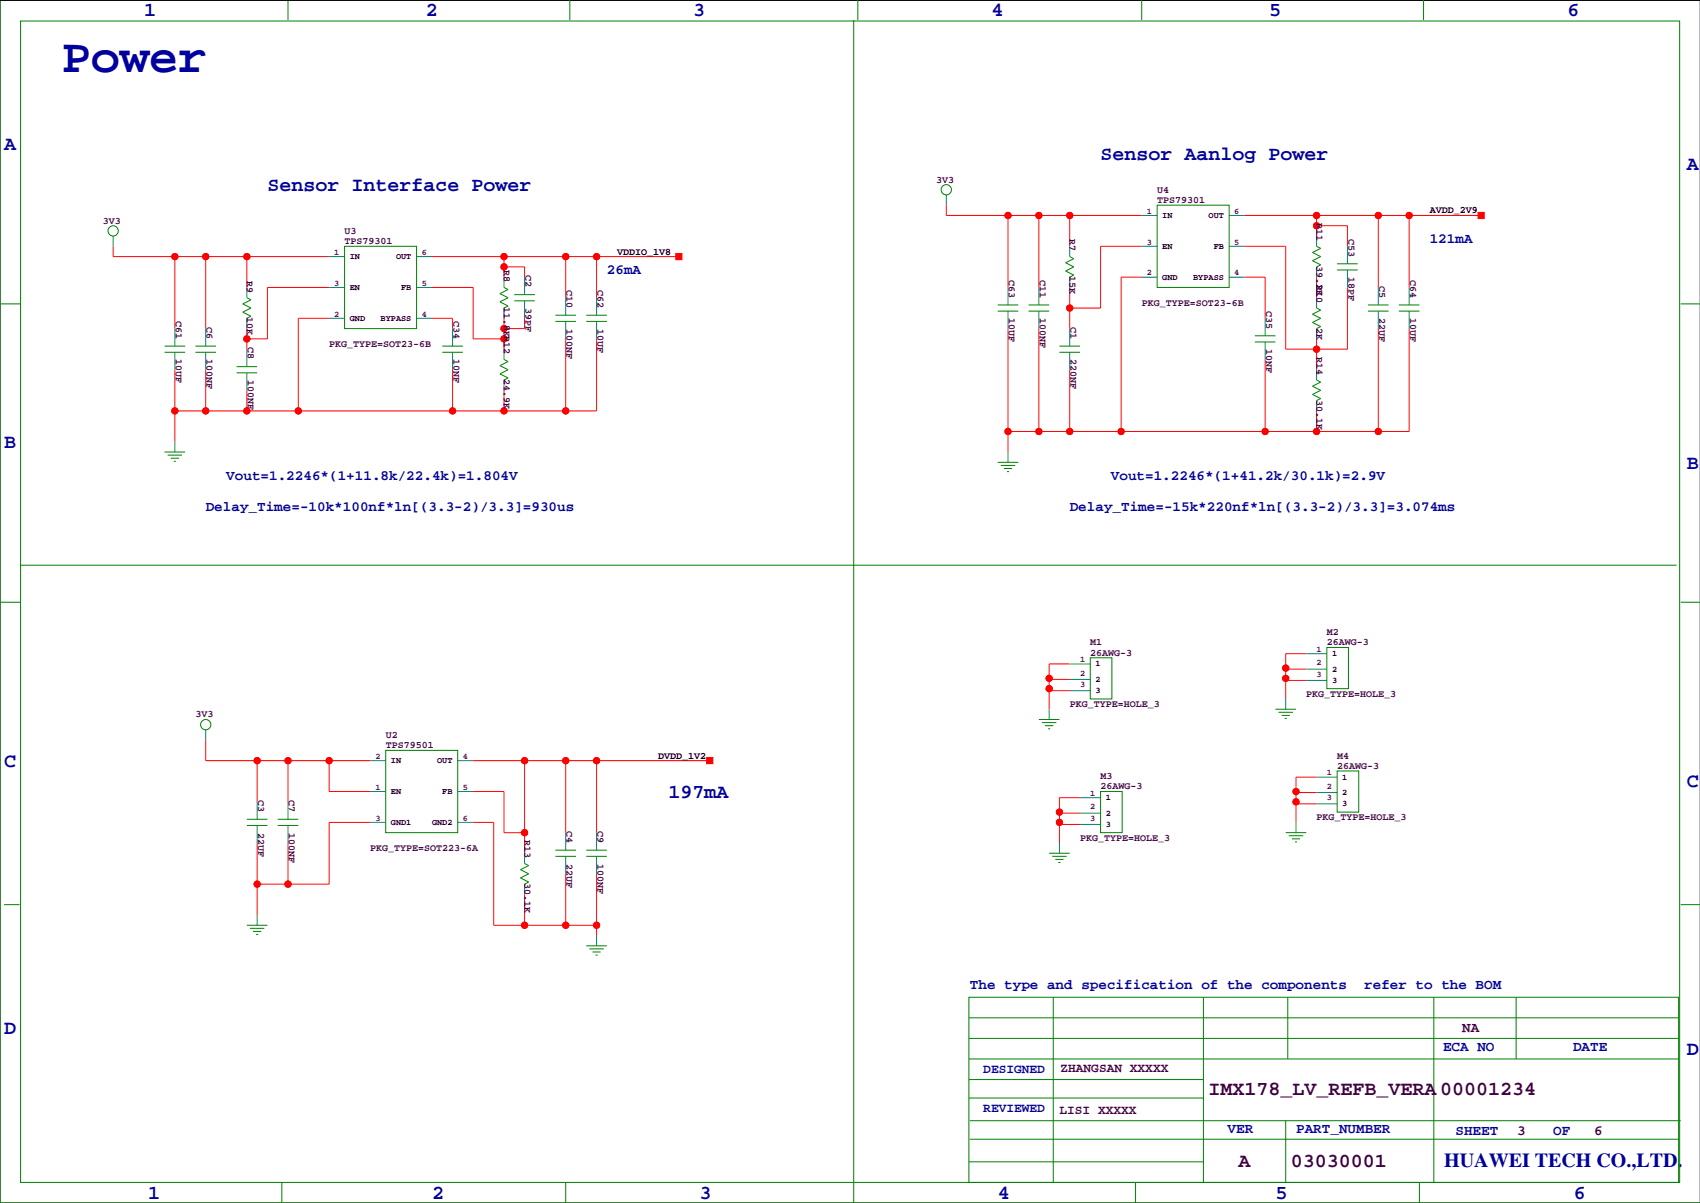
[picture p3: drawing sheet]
<svg xmlns="http://www.w3.org/2000/svg" width="420mm" height="297mm" viewBox="0 0 420 297" stroke-linecap="round" stroke-linejoin="round" font-family="sans-serif">
<path d="M419.9 .1h-419.9v296.9h419.9" fill="none" stroke="#000" stroke-width=".25"/>
<g fill="none" stroke="#008080" stroke-width=".25">
<path d="M27.9 58.3v2.5M233.7 48.1v2.6M281.9 53.2h3.9M303.5 53.2h3.8M325.1 58.3v2.5M61 71v2.5M61 78.6v2.5M81.3 63.4h3.8M81.3 71h3.8M81.3 78.6h3.8M102.9 63.4h3.8M102.9 71h3.8"/>
<path d="M102.9 78.6h3.8M124.5 68.4v2.6M124.5 76.1v2.5M129.5 68.4v4.4M129.5 74.3v4.3M139.7 73.5v4.3M139.7 79.4v4.3M147.3 73.5v4.3M147.3 79.4v4.3M248.9 71v4.3M248.9 76.8v4.3M256.5 71v4.3"/>
<path d="M256.5 76.8v4.3M264.2 60.8v2.6M264.2 68.4v2.6M281.9 60.8h3.9M281.9 68.4h3.9M303.5 60.8h3.8M303.5 68.4h3.8M312.4 78.6v4.3M325.1 65.9v2.5M325.1 73.5v2.6M332.7 60.8v4.3M332.7 66.7v4.3"/>
<path d="M340.4 71v4.3M340.4 76.8v4.3M348 71v4.3M348 76.8v4.3M43.2 81.1v4.4M43.2 87v4.3M50.8 81.1v4.4M50.8 87v4.3M61 86.2v4.3M61 92.1v4.3M111.8 81.1v4.4M111.8 87v4.3"/>
<path d="M124.5 86.2v2.6M124.5 93.8v2.6M264.2 81.1v4.4M264.2 87v4.3M312.4 84.4v4.4M325.1 81.1v2.6M325.1 91.3v2.5M325.1 98.9v2.6M43.2 109.1v2.5M248.9 111.6v2.6M259.1 175.1v2.6M264.2 163.9h5"/>
<path d="M264.2 167.8h5M264.2 170.5h5M317.5 172.6v2.5M322.6 161.4h5.1M322.6 165.2h5.1M322.6 168h5.1M50.8 180.2v2.5M63.5 198v4.3M71.1 198v4.3M91.4 187.8h3.8M91.4 195.4h3.8M113 187.8h3.8"/>
<path d="M113 195.4h3.8M266.7 197h5.1M325.1 191.9h5.1M325.1 195.7h5.1M325.1 198.5h5.1M63.5 203.8v4.3M71.1 203.8v4.3M91.4 203.1h3.8M113 203.1h3.8M129.5 210.7v2.5M129.5 218.3v2.5M139.7 205.6v4.3"/>
<path d="M139.7 211.4v4.4M147.3 205.6v4.3M147.3 211.4v4.4M261.6 208.1v2.6M266.7 200.8h5.1M266.7 203.6h5.1M320 203.1v2.5M63.5 225.9v2.6M147.3 231v2.5"/>
</g>
<g fill="none" stroke="#008000" stroke-width=".25">
<path d="M0 -.1v297.1h419.9M71.1 0v4.9M140.7 0v4.9M211.8 0v4.9M281.9 0v4.9M351.5 0v4.9M5.1 5.2h409.7v286.8h-409.7zM210.8 4.9v292.1M285.8 50.7h17.7v20.3h-17.7zM0 75h5.1M61 73.5l1 .5-2.1 1 2.1 1.1-2.1 1 2.1 1-1 .5M85.1 60.8h17.8v20.3h-17.8z"/>
<path d="M124.5 71l1 .5-2.1 1 2.1 1-2.1 1 2.1 1.1-1 .5M127 72.8h5.1M127 74.3h5.1M137.2 77.8h5M137.2 79.4h5M144.8 77.8h5.1M144.8 79.4h5.1M246.4 75.3h5.1M246.4 76.8h5.1M254 75.3h5.1M254 76.8h5.1M264.2 63.4l1 .5-2.1 1 2.1 1-2.1 1 2.1 1-1 .5"/>
<path d="M325.1 76.1l1 .5-2 1 2 1-2 1 2 1-1 .5M325.1 60.8l1 .5-2 1 2 1.1-2 1 2 1-1 .5M330.2 65.1h5.1M330.2 66.7h5.1M337.8 75.3h5.1M337.8 76.8h5.1M345.4 75.3h5.1M345.4 76.8h5.1M415 75h4.9M40.6 85.5h5.1M40.6 87h5.1M48.3 85.5h5"/>
<path d="M48.3 87h5M58.4 90.5h5.1M58.4 92.1h5.1M109.2 85.5h5.1M109.2 87h5.1M124.5 88.8l1 .5-2.1 1 2.1 1-2.1 1 2.1 1-1 .5M261.6 85.5h5.1M261.6 87h5.1M309.9 82.9h5.1M309.9 84.4h5.1M325.1 93.8l1 .5-2 1.1 2 1-2 1 2 1-1 .5M40.6 111.6h5.1"/>
<path d="M41.4 112.4h3.6M42.2 113.1h2M42.9 113.9h.5M246.4 114.2h5.1M247.1 114.9h3.6M247.9 115.7h2M248.7 116.4h.5M5.1 139.6h408.9M0 148.7h5.1M327.7 159.9h5.3v10.1h-5.3zM415 148.7h4.9M256.5 177.7h5.1"/>
<path d="M257.3 178.4h3.6M258.1 179.2h2M258.8 179.9h.5M269.2 162.4h5.4v10.2h-5.4zM315 175.1h5M315.7 175.9h3.6M316.5 176.6h2M317.2 177.4h.6M95.2 185.3h17.8v20.3h-17.8zM271.8 195.4h5.3v10.2h-5.3zM330.2 190.4h5.3v10.1h-5.3zM61 202.3h5"/>
<path d="M61 203.8h5M68.6 202.3h5.1M68.6 203.8h5.1M129.5 213.2l1.1 .5-2.1 1 2.1 1.1-2.1 1 2.1 1-1.1 .5M137.2 209.9h5M137.2 211.4h5M144.8 209.9h5.1M144.8 211.4h5.1M259.1 210.7h5.1M259.8 211.4h3.6M260.6 212.2h2M261.4 213h.5"/>
<path d="M317.5 205.6h5.1M318.3 206.4h3.5M319 207.1h2.1M319.8 207.9h.5M1 223.4h3.8M61 228.5h5M61.7 229.2h3.6M62.5 230h2M63.2 230.7h.6M144.8 233.5h5.1M145.5 234.3h3.6M146.3 235.1h2"/>
<path d="M147.1 235.8h.5M415 223.4h4.9M239.3 246.2h175.2v45.8h-175.2zM239.3 251.3h175.2M239.3 256.4h175.2M260.1 246.2v45.8M297.2 246.2v45.8M318 246.2v15.3M354.1 246.2v45.8M374.4 246.2v15.3M239.3 266.6h57.9M239.3 261.5h175.2"/>
<path d="M239.3 271.1h57.9M239.5 276.7h175.5M317.5 276.7v15.3M69.6 292v5M139.7 292v5M239.3 286.9h57.9M239.5 281.3h175M280.4 292v5M350.5 292v5M383.5 287.4h.1"/>
<circle cx="27.9" cy="57" r="1.27"/>
<circle cx="233.7" cy="46.8" r="1.27"/>
<circle cx="50.8" cy="178.9" r="1.27"/>
</g>
<g fill="none" stroke="#f00" stroke-width=".25">
<path d="M233.7 50.7v2.5h48.2M248.9 53.2v17.8M256.5 53.2v17.8M264.2 53.2v7.6M307.3 53.2h58.5M325.1 55.7h7.6v5.1M325.1 53.2v5.1M340.4 53.2v17.8M348 53.2v17.8M27.9 60.8v2.6h53.4M43.2 63.4v17.7M50.8 63.4v17.7"/>
<path d="M61 63.4v7.6M81.3 71h-15.3v12.7h-5M81.3 78.6h-7.6v22.9M106.7 71h10.1v12.7h7.7M106.7 78.6h5.1v2.5M106.7 63.4h60.9M124.5 65.9h5v2.5M124.5 63.4v5M124.5 78.6v7.6M129.5 78.6v2.5h-5M139.7 63.4v10.1M147.3 63.4v10.1"/>
<path d="M264.2 71v10.1M281.9 60.8h-10.1v15.3h-7.6M281.9 68.4h-5v38.1M307.3 60.8h10.2v25.4h15.2v-15.2M307.3 68.4h5.1v10.2M325.1 68.4v5.1M43.2 91.3v17.8M50.8 91.3v10.2M61 81.1v5.1M61 96.4v5.1M111.8 91.3v10.2M124.5 96.4v5.1"/>
<path d="M139.7 83.7v17.8M147.3 83.7v17.8h-104.1M248.9 81.1v30.5M256.5 81.1v25.4M264.2 91.3v15.2M312.4 88.8v17.7M325.1 83.7v7.6M340.4 81.1v25.4M348 81.1v25.4h-99.1M325.1 101.5v5M259.1 170.5h5.1M259.1 167.8h5.1"/>
<path d="M264.2 163.9h-5.1v11.2M317.5 168h5.1M317.5 165.2h5.1M322.6 161.4h-5.1v11.2M50.8 182.7v5.1h40.6M63.5 187.8v10.2M71.1 187.8v10.2M81.3 187.8v7.6h10.1M116.8 195.4h7.7v10.2h5M116.8 187.8h58.5M129.5 187.8v22.9M139.7 187.8v17.8"/>
<path d="M147.3 187.8v17.8M266.7 197h-5.1v11.1M320 198.5h5.1M320 195.7h5.1M325.1 191.9h-5.1v11.2M63.5 208.1v17.8M71.1 208.1v10.2M91.4 203.1h-10.1v15.2h-17.8M116.8 203.1h5.1v25.4h25.4M139.7 215.8v12.7M147.3 215.8v15.2M261.6 203.6h5.1"/>
<path d="M261.6 200.8h5.1M129.5 220.8v7.7"/>
<circle cx="248.9" cy="53.2" r=".76"/>
<circle cx="256.5" cy="53.2" r=".76"/>
<circle cx="264.2" cy="53.2" r=".76"/>
<circle cx="325.1" cy="53.2" r=".76"/>
<circle cx="325.1" cy="55.7" r=".76"/>
<circle cx="340.4" cy="53.2" r=".76"/>
<circle cx="348" cy="53.2" r=".76"/>
<circle cx="43.2" cy="63.4" r=".76"/>
<circle cx="50.8" cy="63.4" r=".76"/>
<circle cx="61" cy="63.4" r=".76"/>
<circle cx="124.5" cy="65.9" r=".76"/>
<circle cx="124.5" cy="63.4" r=".76"/>
<circle cx="139.7" cy="63.4" r=".76"/>
<circle cx="147.3" cy="63.4" r=".76"/>
<circle cx="264.2" cy="76.1" r=".76"/>
<circle cx="61" cy="83.7" r=".76"/>
<circle cx="124.5" cy="83.7" r=".76"/>
<circle cx="124.5" cy="81.1" r=".76"/>
<circle cx="325.1" cy="86.2" r=".76"/>
<circle cx="43.2" cy="101.5" r=".76"/>
<circle cx="50.8" cy="101.5" r=".76"/>
<circle cx="61" cy="101.5" r=".76"/>
<circle cx="73.7" cy="101.5" r=".76"/>
<circle cx="111.8" cy="101.5" r=".76"/>
<circle cx="124.5" cy="101.5" r=".76"/>
<circle cx="139.7" cy="101.5" r=".76"/>
<circle cx="248.9" cy="106.5" r=".76"/>
<circle cx="256.5" cy="106.5" r=".76"/>
<circle cx="264.2" cy="106.5" r=".76"/>
<circle cx="276.9" cy="106.5" r=".76"/>
<circle cx="312.4" cy="106.5" r=".76"/>
<circle cx="325.1" cy="106.5" r=".76"/>
<circle cx="340.4" cy="106.5" r=".76"/>
<circle cx="259.1" cy="170" r=".76"/>
<circle cx="259.1" cy="167.5" r=".76"/>
<circle cx="317.5" cy="165" r=".76"/>
<circle cx="317.5" cy="167.5" r=".76"/>
<circle cx="63.5" cy="187.8" r=".76"/>
<circle cx="71.1" cy="187.8" r=".76"/>
<circle cx="81.3" cy="187.8" r=".76"/>
<circle cx="129.5" cy="187.8" r=".76"/>
<circle cx="139.7" cy="187.8" r=".76"/>
<circle cx="147.3" cy="187.8" r=".76"/>
<circle cx="320" cy="195.4" r=".76"/>
<circle cx="320" cy="198" r=".76"/>
<circle cx="63.5" cy="218.3" r=".76"/>
<circle cx="71.1" cy="218.3" r=".76"/>
<circle cx="129.5" cy="205.6" r=".76"/>
<circle cx="261.6" cy="200.5" r=".76"/>
<circle cx="261.6" cy="203.1" r=".76"/>
<circle cx="129.5" cy="228.5" r=".76"/>
<circle cx="139.7" cy="228.5" r=".76"/>
<circle cx="147.3" cy="228.5" r=".76"/>
</g>
<g fill="#f00" stroke="#f00" stroke-width=".25">
<path d="M365 52.4h1.5v1.6h-1.5z" fill-rule="evenodd"/>
<path d="M166.9 62.6h1.5v1.5h-1.5z" fill-rule="evenodd"/>
<path d="M174.5 187.1h1.5v1.5h-1.5z" fill-rule="evenodd"/>
<circle cx="325.1" cy="86.2" r=".76"/>
<circle cx="325.1" cy="55.7" r=".76"/>
<circle cx="348" cy="53.2" r=".76"/>
<circle cx="340.4" cy="53.2" r=".76"/>
<circle cx="325.1" cy="53.2" r=".76"/>
<circle cx="124.5" cy="81.1" r=".76"/>
<circle cx="124.5" cy="83.7" r=".76"/>
<circle cx="320" cy="195.4" r=".76"/>
<circle cx="320" cy="198" r=".76"/>
<circle cx="261.6" cy="200.5" r=".76"/>
<circle cx="261.6" cy="203.1" r=".76"/>
<circle cx="317.5" cy="165" r=".76"/>
<circle cx="317.5" cy="167.5" r=".76"/>
<circle cx="312.4" cy="106.5" r=".76"/>
<circle cx="248.9" cy="106.5" r=".76"/>
<circle cx="256.5" cy="106.5" r=".76"/>
<circle cx="264.2" cy="106.5" r=".76"/>
<circle cx="276.9" cy="106.5" r=".76"/>
<circle cx="340.4" cy="106.5" r=".76"/>
<circle cx="325.1" cy="106.5" r=".76"/>
<circle cx="259.1" cy="170" r=".76"/>
<circle cx="259.1" cy="167.5" r=".76"/>
<circle cx="264.2" cy="53.2" r=".76"/>
<circle cx="256.5" cy="53.2" r=".76"/>
<circle cx="248.9" cy="53.2" r=".76"/>
<circle cx="61" cy="83.7" r=".76"/>
<circle cx="61" cy="63.4" r=".76"/>
<circle cx="50.8" cy="63.4" r=".76"/>
<circle cx="43.2" cy="63.4" r=".76"/>
<circle cx="50.8" cy="101.5" r=".76"/>
<circle cx="61" cy="101.5" r=".76"/>
<circle cx="73.7" cy="101.5" r=".76"/>
<circle cx="111.8" cy="101.5" r=".76"/>
<circle cx="124.5" cy="101.5" r=".76"/>
<circle cx="139.7" cy="101.5" r=".76"/>
<circle cx="43.2" cy="101.5" r=".76"/>
<circle cx="264.2" cy="76.1" r=".76"/>
<circle cx="124.5" cy="65.9" r=".76"/>
<circle cx="147.3" cy="63.4" r=".76"/>
<circle cx="139.7" cy="63.4" r=".76"/>
<circle cx="124.5" cy="63.4" r=".76"/>
<circle cx="81.3" cy="187.8" r=".76"/>
<circle cx="71.1" cy="187.8" r=".76"/>
<circle cx="63.5" cy="187.8" r=".76"/>
<circle cx="71.1" cy="218.3" r=".76"/>
<circle cx="63.5" cy="218.3" r=".76"/>
<circle cx="147.3" cy="228.5" r=".76"/>
<circle cx="129.5" cy="228.5" r=".76"/>
<circle cx="139.7" cy="228.5" r=".76"/>
<circle cx="147.3" cy="187.8" r=".76"/>
<circle cx="139.7" cy="187.8" r=".76"/>
<circle cx="129.5" cy="205.6" r=".76"/>
<circle cx="129.5" cy="187.8" r=".76"/>
</g>
<text font-size="12" fill="#0000a0" x="15.2" y="17.7">Power</text>
<g font-size="4.9" fill="#0000a0">
<text x="35.6" y="3.9">1</text>
<text x="105.2" y="3.9">2</text>
<text x="171.2" y="3.9">3</text>
<text x="244.9" y="3.9">4</text>
<text x="313.4" y="3.9">5</text>
<text x="387.1" y="3.9">6</text>
<text x="1" y="36.9">A</text>
<text x="271.8" y="39.5">Sensor Aanlog Power</text>
<text x="66" y="47.1">Sensor Interface Power</text>
<text x="416.6" y="42">A</text>
<text x="1" y="110.6">B</text>
<text x="416.6" y="115.7">B</text>
<text x="1" y="189.3">C</text>
<text x="165.1" y="197">197mA</text>
<text x="416.6" y="194.4">C</text>
<text x="1" y="255.4">D</text>
<text x="416.6" y="260.5">D</text>
<text x="356.6" y="288">HUAWEI TECH CO.,LTD.</text>
<text x="36.6" y="296">1</text>
<text x="106.7" y="296">2</text>
<text x="172.7" y="296">3</text>
<text x="246.4" y="296">4</text>
<text x="315" y="296">5</text>
<text x="388.6" y="296">6</text>
</g>
<g font-size="4.9" fill="#400040">
<text x="298.5" y="270.5">IMX178_LV_REFB_VERA</text>
<text x="355.6" y="270.5">00001234</text>
<text x="305.9" y="288.3">A</text>
<text x="318.8" y="288.3">03030001</text>
</g>
<g font-size="3.5" fill="#0000a0">
<text x="353.1" y="60.1">121mA</text>
<text x="149.9" y="67.7">26mA</text>
<text x="55.9" y="118.5">Vout=1.2246*(1+11.8k/22.4k)=1.804V</text>
<text x="274.3" y="118.5">Vout=1.2246*(1+41.2k/30.1k)=2.9V</text>
<text x="50.8" y="126.1">Delay_Time=-10k*100nf*ln[(3.3-2)/3.3]=930us</text>
<text x="264.2" y="126.1">Delay_Time=-15k*220nf*ln[(3.3-2)/3.3]=3.074ms</text>
<text x="239.5" y="244.2">The type and specification of the components</text>
<text x="336.9" y="244.2">refer to the BOM</text>
<text x="356.4" y="259.4">ECA NO</text>
<text x="388.5" y="259.4">DATE</text>
<text x="303.1" y="279.7">VER</text>
<text x="320.1" y="279.7">PART_NUMBER</text>
<text x="359.4" y="280.3">SHEET</text>
<text x="383.5" y="280.3">OF</text>
</g>
<g font-size="3.5" fill="#400040">
<text x="361.1" y="254.9">NA</text>
<text x="374.6" y="280.3">3</text>
<text x="393.7" y="280.3">6</text>
</g>
<g font-size="3.2" fill="#0000a0">
<text x="242.8" y="264.9">DESIGNED</text>
<text x="242.8" y="274.5">REVIEWED</text>
</g>
<g font-size="3.2" fill="#400040">
<text x="261.9" y="264.7">ZHANGSAN XXXXX</text>
<text x="261.6" y="275.1">LISI XXXXX</text>
</g>
<g font-size="2.5" fill="#400040">
<text x="231.1" y="45.1">3V3</text>
<text x="285.8" y="47.6">U4</text>
<text x="285.8" y="50.2">TPS79301</text>
<text x="25.4" y="55.2">3V3</text>
<text x="85.1" y="57.8">U3</text>
<text x="264.1" y="59.1" transform="rotate(90 264.1 59.1)">R7</text>
<text x="325.1" y="55.1" transform="rotate(90 325.1 55.1)">R11</text>
<text x="333" y="58.9" transform="rotate(90 333 58.9)">C53</text>
<text x="85.1" y="60.3">TPS79301</text>
<text x="325.1" y="65.6" transform="rotate(90 325.1 65.6)">39.2K</text>
<text x="60.9" y="69.3" transform="rotate(90 60.9 69.3)">R9</text>
<text x="124.4" y="66.7" transform="rotate(90 124.4 66.7)">R8</text>
<text x="129.8" y="68" transform="rotate(90 129.8 68)">C2</text>
<text x="139.9" y="71.6" transform="rotate(90 139.9 71.6)">C10</text>
<text x="147.5" y="71.6" transform="rotate(90 147.5 71.6)">C62</text>
<text x="249.1" y="69.1" transform="rotate(90 249.1 69.1)">C63</text>
<text x="256.8" y="69.1" transform="rotate(90 256.8 69.1)">C11</text>
<text x="264.1" y="68.2" transform="rotate(90 264.1 68.2)">15K</text>
<text x="325.1" y="70.3" transform="rotate(90 325.1 70.3)">R10</text>
<text x="333" y="68.4" transform="rotate(90 333 68.4)">18PF</text>
<text x="340.6" y="70.6" transform="rotate(90 340.6 70.6)">C5</text>
<text x="348.2" y="69.1" transform="rotate(90 348.2 69.1)">C64</text>
<text x="124.4" y="75.8" transform="rotate(90 124.4 75.8)">11.8KR12</text>
<text x="129.8" y="76.1" transform="rotate(90 129.8 76.1)">39PF</text>
<text x="281.9" y="75.6">PKG_TYPE=SOT23-6B</text>
<text x="312.6" y="76.7" transform="rotate(90 312.6 76.7)">C35</text>
<text x="43.4" y="79.2" transform="rotate(90 43.4 79.2)">C61</text>
<text x="51" y="80.7" transform="rotate(90 51 80.7)">C6</text>
<text x="60.9" y="78.3" transform="rotate(90 60.9 78.3)">10K</text>
<text x="112" y="79.2" transform="rotate(90 112 79.2)">C34</text>
<text x="139.9" y="81.1" transform="rotate(90 139.9 81.1)">100NF</text>
<text x="147.5" y="81.1" transform="rotate(90 147.5 81.1)">10UF</text>
<text x="249.1" y="78.6" transform="rotate(90 249.1 78.6)">10UF</text>
<text x="256.8" y="78.6" transform="rotate(90 256.8 78.6)">100NF</text>
<text x="264.4" y="80.7" transform="rotate(90 264.4 80.7)">C1</text>
<text x="325.1" y="80.9" transform="rotate(90 325.1 80.9)">2K</text>
<text x="340.6" y="78.6" transform="rotate(90 340.6 78.6)">22UF</text>
<text x="348.2" y="78.6" transform="rotate(90 348.2 78.6)">10UF</text>
<text x="43.4" y="88.8" transform="rotate(90 43.4 88.8)">10UF</text>
<text x="51" y="88.8" transform="rotate(90 51 88.8)">100NF</text>
<text x="61.2" y="85.8" transform="rotate(90 61.2 85.8)">C8</text>
<text x="81.3" y="85.7">PKG_TYPE=SOT23-6B</text>
<text x="112" y="88.8" transform="rotate(90 112 88.8)">10NF</text>
<text x="264.4" y="88.8" transform="rotate(90 264.4 88.8)">220NF</text>
<text x="312.6" y="86.2" transform="rotate(90 312.6 86.2)">10NF</text>
<text x="325.1" y="88.1" transform="rotate(90 325.1 88.1)">R14</text>
<text x="61.2" y="93.8" transform="rotate(90 61.2 93.8)">100NF</text>
<text x="124.4" y="93.6" transform="rotate(90 124.4 93.6)">24.9K</text>
<text x="325.1" y="98.7" transform="rotate(90 325.1 98.7)">30.1K</text>
<text x="269.2" y="161.9">26AWG-3</text>
<text x="269.2" y="159.4">M1</text>
<text x="327.7" y="159.4">26AWG-3</text>
<text x="327.7" y="156.8">M2</text>
<text x="322.6" y="172.1">PKG_TYPE=HOLE_3</text>
<text x="48.3" y="177.2">3V3</text>
<text x="264.2" y="174.6">PKG_TYPE=HOLE_3</text>
<text x="95.2" y="184.8">TPS79501</text>
<text x="95.2" y="182.2">U2</text>
<text x="330.2" y="189.9">26AWG-3</text>
<text x="330.2" y="187.3">M4</text>
<text x="63.7" y="197.6" transform="rotate(90 63.7 197.6)">C3</text>
<text x="71.3" y="197.6" transform="rotate(90 71.3 197.6)">C7</text>
<text x="271.8" y="194.9">26AWG-3</text>
<text x="271.8" y="192.4">M3</text>
<text x="325.1" y="202.6">PKG_TYPE=HOLE_3</text>
<text x="63.7" y="205.6" transform="rotate(90 63.7 205.6)">22UF</text>
<text x="71.3" y="205.6" transform="rotate(90 71.3 205.6)">100NF</text>
<text x="129.5" y="207.5" transform="rotate(90 129.5 207.5)">R13</text>
<text x="139.9" y="205.2" transform="rotate(90 139.9 205.2)">C4</text>
<text x="147.5" y="205.2" transform="rotate(90 147.5 205.2)">C9</text>
<text x="266.7" y="207.6">PKG_TYPE=HOLE_3</text>
<text x="91.4" y="210.2">PKG_TYPE=SOT223-6A</text>
<text x="139.9" y="213.2" transform="rotate(90 139.9 213.2)">22UF</text>
<text x="147.5" y="213.2" transform="rotate(90 147.5 213.2)">100NF</text>
<text x="129.5" y="218" transform="rotate(90 129.5 218)">30.1K</text>
</g>
<g font-size="2.5">
<text x="353.1" y="52.7">AVDD_2V9</text>
<text x="152.4" y="62.9">VDDIO_1V8</text>
<text x="162.6" y="187.3">DVDD_1V2</text>
</g>
<g font-size="2.1" fill="#400040">
<text x="283.2" y="52.8">1</text>
<text x="304.8" y="52.8">6</text>
<text x="82.5" y="62.9">1</text>
<text x="104.1" y="62.9">6</text>
<text x="283.2" y="60.4">3</text>
<text x="304.8" y="60.4">5</text>
<text x="82.5" y="70.5">3</text>
<text x="104.1" y="70.5">5</text>
<text x="283.2" y="68">2</text>
<text x="304.8" y="68">4</text>
<text x="82.5" y="78.2">2</text>
<text x="104.1" y="78.2">4</text>
<text x="325.1" y="161">1</text>
<text x="266.7" y="163.5">1</text>
<text x="266.7" y="166.9">2</text>
<text x="325.1" y="164.3">2</text>
<text x="325.1" y="167.1">3</text>
<text x="266.7" y="169.6">3</text>
<text x="92.7" y="187.4">2</text>
<text x="114.3" y="187.4">4</text>
<text x="327.7" y="191.5">1</text>
<text x="92.7" y="195">1</text>
<text x="114.3" y="195">5</text>
<text x="269.2" y="196.5">1</text>
<text x="327.7" y="194.8">2</text>
<text x="327.7" y="197.6">3</text>
<text x="92.7" y="202.6">3</text>
<text x="114.3" y="202.6">6</text>
<text x="269.2" y="199.9">2</text>
<text x="269.2" y="202.7">3</text>
</g>
<g font-size="2.1">
<text x="287" y="53.8">IN</text>
<text x="298.5" y="53.8">OUT</text>
<text x="86.4" y="64">IN</text>
<text x="97.8" y="64">OUT</text>
<text x="287" y="61.4">EN</text>
<text x="299.7" y="61.4">FB</text>
<text x="86.4" y="71.6">EN</text>
<text x="99.1" y="71.6">FB</text>
<text x="287" y="69">GND</text>
<text x="294.6" y="69">BYPASS</text>
<text x="86.4" y="79.2">GND</text>
<text x="94" y="79.2">BYPASS</text>
<text x="328.9" y="162">1</text>
<text x="270.5" y="164.5">1</text>
<text x="328.9" y="165.8">2</text>
<text x="270.5" y="168.3">2</text>
<text x="270.5" y="171.1">3</text>
<text x="328.9" y="168.6">3</text>
<text x="96.5" y="188.4">IN</text>
<text x="107.9" y="188.4">OUT</text>
<text x="96.5" y="196">EN</text>
<text x="109.2" y="196">FB</text>
<text x="273.1" y="197.6">1</text>
<text x="331.5" y="192.5">1</text>
<text x="331.5" y="196.3">2</text>
<text x="96.5" y="203.7">GND1</text>
<text x="106.7" y="203.7">GND2</text>
<text x="273.1" y="201.4">2</text>
<text x="331.5" y="199.1">3</text>
<text x="273.1" y="204.2">3</text>
</g>
</svg>
